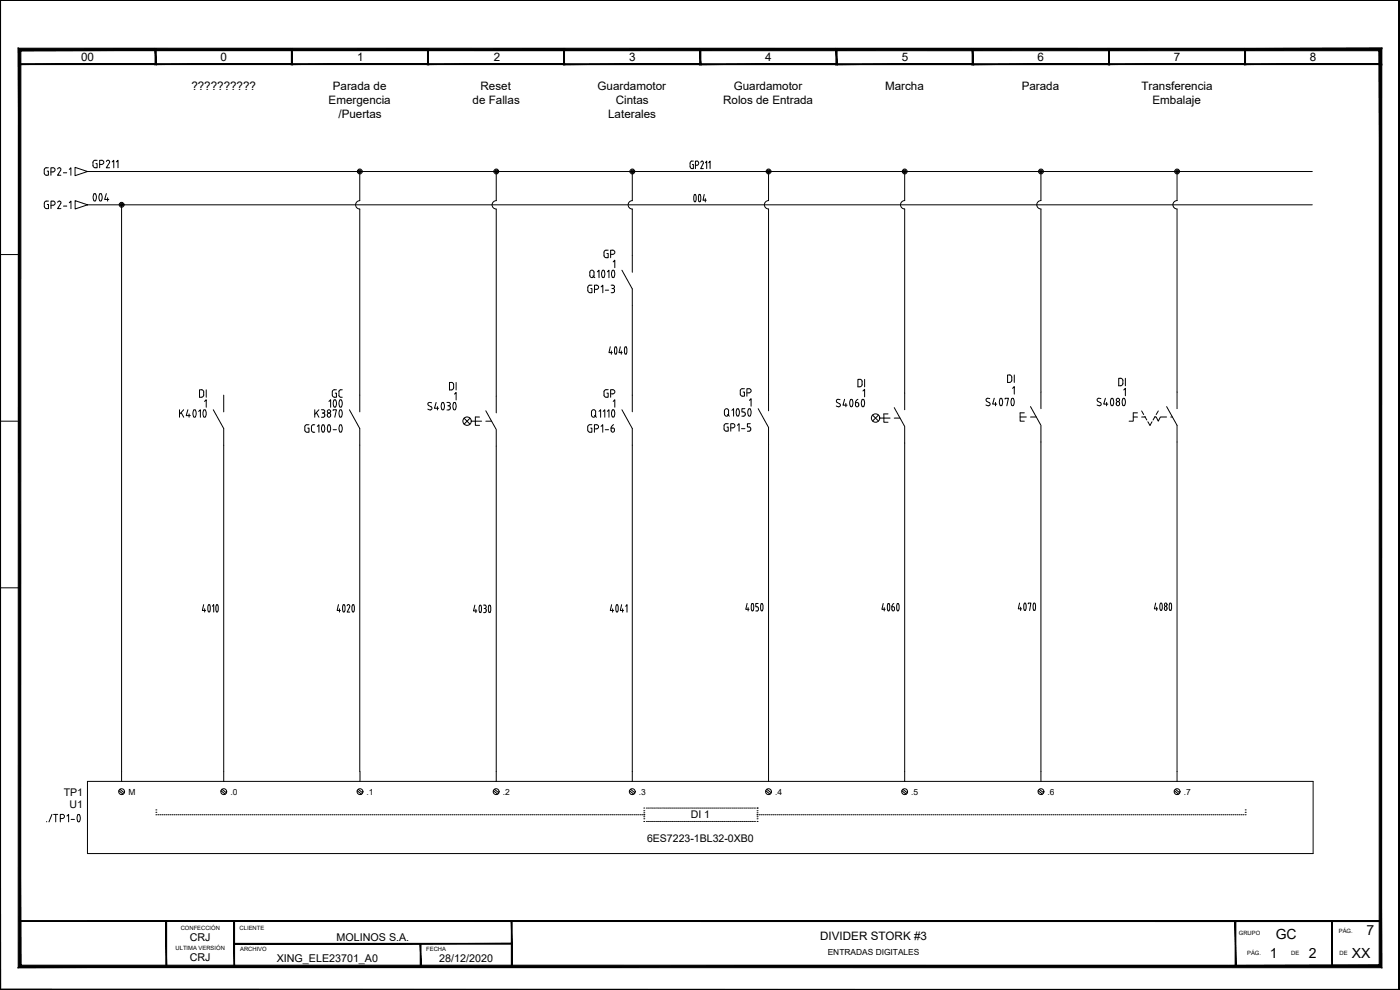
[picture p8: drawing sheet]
<svg xmlns="http://www.w3.org/2000/svg" width="420mm" height="297mm" viewBox="0 0 420 297" stroke-linecap="round" stroke-linejoin="round" font-family="sans-serif">
<g fill="#000" stroke="#000" stroke-width=".3">
<path d="M0 .1h419.9zM0 .1h419.9z"/>
<path d="M5.7 19.4h41.1l-.2-.3zM5.9 19.1h40.7l-40.9 .3zM5.7 14.7v4.7l.2-.3zM5.7 14.7l.2 .3v4.1zM5.7 14.7l.2 .3 40.9-.3zM5.9 15l40.9-.3-.2 .3zM46.8 14.7l-.2 .3 .2 4.4zM46.6 15l.2 4.4-.2-.3z"/>
<path d="M46.6 19.4h41.1l-.2-.3zM46.6 19.4l.2-.3h40.7zM46.6 14.7v4.7l.2-.3zM46.6 14.7l.2 .3v4.1zM46.6 14.7l.2 .3 40.9-.3zM46.8 15l40.9-.3-.2 .3zM87.7 14.7l-.2 .3 .2 4.4zM87.5 15l.2 4.4-.2-.3z"/>
<path d="M87.5 19.4h41.1l-.2-.3zM87.7 19.1h40.7l-40.9 .3zM87.5 14.7v4.7l.2-.3zM87.5 14.7l.2 .3v4.1zM87.5 14.7l.2 .3 40.9-.3zM87.7 15l40.9-.3-.2 .3zM128.6 14.7l-.2 .3 .2 4.4zM128.4 15l.2 4.4-.2-.3z"/>
<path d="M128.3 19.4h41.1l-.2-.3zM128.5 19.1h40.7l-40.9 .3zM128.3 14.7v4.7l.2-.3zM128.3 14.7l.2 .3v4.1zM128.3 14.7l.2 .3 40.9-.3zM128.5 15l40.9-.3-.2 .3zM169.4 14.7l-.2 .3 .2 4.4zM169.2 15l.2 4.4-.2-.3z"/>
<path d="M169.2 19.4h41.1l-.2-.2zM169.2 19.4l.2-.2h40.7zM169.2 14.7v4.7l.2-.2zM169.2 14.7l.2 .3v4.2zM169.2 14.7l.2 .3 40.9-.3zM169.4 15l40.9-.3-.2 .3zM210.3 14.7l-.2 .3 .2 4.4zM210.1 15l.2 4.4-.2-.2z"/>
<path d="M210 19.4h41.2l-.3-.2zM210.3 19.2h40.6l-40.9 .2zM210 14.7v4.7l.3-.2zM210 14.7l.3 .3v4.2zM210 14.7l.3 .3 40.9-.3zM210.3 15l40.9-.3-.3 .3zM251.2 14.7l-.3 .3 .3 4.4zM250.9 15l.3 4.4-.3-.2z"/>
<path d="M250.9 19.4h41.2l-.3-.2zM250.9 19.4l.3-.2h40.6zM250.9 14.7v4.7l.3-.2zM250.9 14.7l.3 .3v4.2zM250.9 14.7l.3 .3 40.9-.3zM251.2 15l40.9-.3-.3 .3zM292.1 14.7l-.3 .3 .3 4.4zM291.8 15l.3 4.4-.3-.2z"/>
<path d="M291.8 19.4h41.1l-.2-.2zM291.8 19.4l.2-.2h40.7zM291.8 14.7v4.7l.2-.2zM291.8 14.7l.2 .3v4.2zM291.8 14.7l.2 .3 40.9-.3zM292 15l40.9-.3-.2 .3zM332.9 14.7l-.2 .3 .2 4.4zM332.7 15l.2 4.4-.2-.2z"/>
<path d="M332.7 19.4h41.1l-.2-.3zM332.9 19.1h40.7l-40.9 .3zM332.7 14.7v4.7l.2-.3zM332.7 14.7l.2 .3v4.1zM332.7 14.7l.2 .3 40.9-.3zM332.9 15l40.9-.3-.2 .3zM373.8 14.7l-.2 .3 .2 4.4zM373.6 15l.2 4.4-.2-.3z"/>
<path d="M373.5 19.4h41.1l-.2-.3zM373.5 19.4l.2-.3h40.7zM373.5 14.7v4.7l.2-.3zM373.5 14.7l.2 .3v4.1zM373.5 14.7l.2 .3 40.9-.3zM373.7 15l40.9-.3-.2 .3zM414.6 14.7l-.2 .3 .2 4.4zM414.4 15l.2 4.4-.2-.3z"/>
<path d="M419.9 .1v296.7zM419.9 .1l.1 296.8zM419.9 .1l.1 296.8z"/>
<path d="M5.8 276.3v.2l408.5-.2zM5.8 276.5l408.5-.2v.2z"/>
<path d="M0 .1v296.9l.2-.2zM0 .1h.2v296.7z"/>
<path d="M5.5 290.3l408.4-.7h-407.7zM5.5 290.3l408.4-.7 .8 .8zM413.9 15.2v274.4l.8 .8zM413.9 15.2l.8-.7v275.9zM6.3 15.2h407.6l.8-.7zM5.5 14.5h409.2l-408.4 .7zM5.5 14.5l.7 275.1 .1-274.4zM5.5 14.5l.7 275.1-.7 .7z"/>
<path d="M49.8 276.4v13.6h.2zM49.8 276.4h.2v13.6z"/>
<path d="M70.2 276.4v13.6h.2zM70.2 276.4h.2v13.6z"/>
<path d="M70.3 283v.3l83.3-.3zM70.3 283.3l83.3-.3v.3z"/>
<path d="M126.1 283.2v6.8h.2zM126.1 283.2h.2v6.8z"/>
<path d="M153.5 276.4v13.7h.2zM153.5 276.4h.2v13.7z"/>
<path d="M370.7 276.4v13.6h.2zM370.7 276.4h.2v13.6z"/>
<path d="M399.7 276.4v13.6h.2zM399.7 276.4h.2v13.6z"/>
<path d="M.2 296.8l419.8 .1zM.2 296.8l419.8 .1-420 .1zM0 297l420-.1zM0 297h420z"/>
</g>
<g fill="none" stroke="#000" stroke-width=".3">
<path d="M0 .1v296.9h420M5.8 19.2h408.5v257.2l-408.5-.1zM414.5 19.3v257.1M14.5 50.3l-.8 .1-.4 .6 .2 1.4 1 .2v-1.3h-.3M15.3 51.6h.6M15.9 51.6a.61 .61 0 0 0 .6-.7 .61 .61 0 0 0-.6-.6h-.6v2.3M17.3 50.7a.5 .5 0 0 1 .7-.3 .5 .5 0 0 1 .2 .7l-.9 1.5h1M19 51.8h1M20.8 50.8l.5-.5v2.3M22.5 50.2l3.8 1.3-3.8 1.2zM26.3 51.5h367.5M28.8 49.1h.3v1.2h-.8l-.4-.6"/>
<path d="M29.1 48.1l-1 .2-.2 1.4M29.9 49.3h.6M30.5 49.3a.61 .61 0 0 0 .7-.6 .61 .61 0 0 0-.7-.6h-.6v2.2M31.9 48.5a.5 .5 0 0 1 .7-.4 .5 .5 0 0 1 .2 .7l-.9 1.5h1M33.7 48.6l.4-.5v2.2M34.9 48.6l.5-.5v2.2M108 51.5v8.7a1.26 1.26 0 0 0-1.3 1.3 1.26 1.26 0 0 0 1.3 1.2v55.9M148.9 51.5v8.7a1.26 1.26 0 0 0-1.2 1.3 1.26 1.26 0 0 0 1.2 1.2v61.2M189.8 51.5v8.7a1.26 1.26 0 0 0-1.3 1.3 1.26 1.26 0 0 0 1.3 1.2v19M207.1 49v1M207.8 49.3h.3v1.3l-.7-.1-.3-.6M208.1 48.3l-.7 .1-.3 .6"/>
<path d="M208.7 49.6h.5a.64 .64 0 0 0 .5-.6 .64 .64 0 0 0-.5-.7h-.5v2.3M210.3 48.7a.43 .43 0 0 1 .6-.3 .43 .43 0 0 1 .1 .7l-.7 1.5h.8M211.7 48.8l.4-.5v2.3M212.7 48.8l.4-.5v2.3M230.7 51.5v8.7a1.26 1.26 0 0 0-1.3 1.2 1.26 1.26 0 0 0 1.3 1.3v60.6M271.5 51.5v8.7a1.26 1.26 0 0 0-1.2 1.2 1.26 1.26 0 0 0 1.2 1.3v60.2M312.4 51.5v8.7a1.26 1.26 0 0 0-1.3 1.2 1.26 1.26 0 0 0 1.3 1.3v59.9M353.3 51.5v8.7a1.26 1.26 0 0 0-1.3 1.2 1.26 1.26 0 0 0 1.3 1.3v59.9M0 76.4h5.8M26.3 61.5h367.5M36.5 61.5v172.9M177.2 81.2l.4-.1 .5 .1 .2 1.5a.62 .62 0 0 1-.7 .6 .62 .62 0 0 1-.6-.6z"/>
<path d="M177.9 82.8l.6 .5M179.3 81.6l.5-.5v2.2M180.8 83.2a1.32 1.32 0 0 1 .4-2.1l.3 .9-.2 1.2M182.3 81.6l.5-.5v2.2M183.8 83.2a1.32 1.32 0 0 1 .4-2.1l.3 .9-.2 1.2M186.6 81.1l3.2 5.6v36.9M67.1 118.6v5M252.1 119.9a.59 .59 0 0 0-.9 0 .59 .59 0 0 0 .1 .9M253.5 119.8l-.5 1.8h1.2M255.2 119.9h.5M255.2 119.9a1.32 1.32 0 0 0 .4 2.1l.4-.9-.3-1.2M257.5 119.8l-.5 .4-.3 .6"/>
<path d="M258.7 119.9h.5M258.7 119.9a1.32 1.32 0 0 0 .4 2.1l.4-.9-.3-1.2M259 117.3l.5-.5v2.3M297 119.6a.59 .59 0 0 0-.8 0 .59 .59 0 0 0 0 .8M298.4 119.5l-.5 1.7h1.2M300.2 119.6l.1-.1a1.31 1.31 0 0 1 .2 2.2 1.29 1.29 0 0 1-.3-2.1zM301.6 119.7v-.2h1l-.4 2.3M303.7 119.6l.1-.1a1.31 1.31 0 0 1 .2 2.2 1.29 1.29 0 0 1-.3-2.1zM303.9 116.5l.5-.5v2.2M0 126.4h5.8M53.9 122.9v2.3M54.4 123.8l.7 1.4"/>
<path d="M55.1 122.9l-1.2 1.4M56.4 122.9l-.5 1.8h1.2M56.7 124.2v1M58.6 123.1l.3 .7-.3 1.3M58.6 123.1l-.1-.1a1.29 1.29 0 0 0-.2 2.2l.3-.1M59.6 123.5l.5-.6v2.3M61.1 123.1l.2-.1a1.29 1.29 0 0 1 .2 2.2 1.32 1.32 0 0 1-.4-2.1zM61.4 120.4l.5-.5v2.3M64 122.9l3.1 5.7v105.8M92.1 127.5h.6M92.1 127.4l-.4 .2-.2 .5v1.2l.6 .4M92.4 128.4h.3v1.3h-.6"/>
<path d="M94 127.5h.5M94 129.7h.5M94.1 127.4l-.6 .6 .1 1.4 .5 .3M95.2 127.9l.5-.4v2.2M96.7 127.6l.1-.1a1.31 1.31 0 0 1 .3 2.1 1.29 1.29 0 0 1-.4-2zM98.5 127.6l.1-.1a1.31 1.31 0 0 1 .3 2.1 1.29 1.29 0 0 1-.4-2zM100 128.9h1M102 127.6l.1-.1a1.31 1.31 0 0 1 .3 2.1 1.29 1.29 0 0 1-.4-2zM104.9 122.9l3.1 5.7v102.9M142.7 126.4h1.8M143.9 125.1h-1.2v2.5h1.2M145.8 123.3l3.1 5.6v105.5"/>
<path d="M145.8 126.4h1.7M178.4 124.7l.6 .5M178.8 123.6v1M178.8 123.5a.62 .62 0 0 0-.7-.6 .62 .62 0 0 0-.6 .6v1.1a.64 .64 0 0 0 .6 .6 .64 .64 0 0 0 .7-.6M179.8 123.4l.5-.5v2.3M181 123.4l.5-.5v2.3M182.3 123.4l.5-.5v2.3M183.8 125.1a1.32 1.32 0 0 1 .4-2.1l.3 .8-.2 1.3M184 120.4l.5-.5v2.3M186.6 122.9l3.2 5.7v105.8M218.3 124.4l.6 .5M218.7 123.3v1"/>
<path d="M218.7 123.2a.62 .62 0 0 0-.7-.6 .62 .62 0 0 0-.6 .6v1.1a.64 .64 0 0 0 .6 .6 .64 .64 0 0 0 .7-.7M219.6 123.1l.6-.5v2.3M221.2 124.7a1.29 1.29 0 0 1 .4-2l.3 .8-.2 1.2M223.5 122.6h-.8v1l.7 .1 .2 .4a.54 .54 0 0 1-.4 .8M224.7 122.7l-.3 .8 .3 1.2M224.7 122.7h.1a1.29 1.29 0 0 1 .4 2M224.9 120.1l.5-.5v2.3M227.5 122.6l3.2 5.7v106.1M251.2 120.8l.7 .3a.56 .56 0 0 1 .2 .8 .56 .56 0 0 1-.9 0l-.2-.1M253.9 121.1v1M256.7 120.8h.5a.57 .57 0 0 1 .5 .8 .57 .57 0 0 1-.9 .2zM261.9 124.6l1.7 1.7"/>
<path d="M263.6 124.6l-1.7 1.7M264 125.4h3.1M266.5 124.2h-1.2v2.5h1.2M268.4 122.3l3.1 5.6v106.5M268.4 125.4h1.7M296.2 120.4l.7 .4a.57 .57 0 0 1 .1 .8 .57 .57 0 0 1-.9 0l-.2-.1M298.8 120.7v1.1M306.2 125.1h1.8M307.4 123.9h-1.2v2.5h1.2M309.3 122l3.1 5.6v106.8M309.3 125.1h1.7M344.5 126.5l.6 1.1 .6-1.1"/>
<path d="M346.6 125.1h.4l.6 1.3 .6-1.3h1.9M346.7 124.9l-.6 1.1M347.6 123.3l-.6 1.1M350.1 122l3.2 5.6v106.8M351.4 125.1h.5M0 176.4h5.8M183.6 181.4l-.4 1.8h1M183.9 182.7v1M185 181.5h.4M185 181.5l-.2 .8 .2 1.2M185.4 181.5a1.43 1.43 0 0 1-.3 2.1l-.1-.1M186.6 181.4l-.4 1.8h1"/>
<path d="M186.9 182.7v1M187.8 181.9l.4-.5v2.3M26.2 234.4h367.9v21.7h-367.9zM35.6 237.2l1.4 1.1M36 236.8l1.3 1.1M66.3 237.2l1.3 1.1M66.6 236.8l1.3 1.1M107.2 237.2l1.3 1.1M107.5 236.8l1.3 1.1M108 231.5v2.9M148.1 237.2l1.3 1.1M148.4 236.8l1.3 1.1"/>
<path d="M188.9 237.2l1.3 1.1M189.2 236.8l1.4 1.1M229.8 237.2l1.3 1.1M230.1 236.8l1.4 1.1M270.6 237.2l1.3 1.1M271 236.8l1.3 1.1M311.6 237.2l1.3 1.1M311.9 236.8l1.3 1.1M352.4 237.2l1.3 1.1M352.7 236.8l1.4 1.1M18.1 245.6h.6M18.7 244.4h-.6v2.2"/>
<path d="M18.7 244.3a.62 .62 0 0 1 .6 .7 .62 .62 0 0 1-.6 .6M20.1 244.8l.5-.4v2.2M21.3 245.9h1.1M23.4 244.5l.1-.1a1.29 1.29 0 0 1 .2 2.2 1.32 1.32 0 0 1-.3-2.1zM46.8 243h.1M46.8 243.7h.1M46.8 244.5h.1M47.4 244.5h.1M48 244.5h.1M48.6 244.5h.1M49.2 244.5h.1M49.8 244.5h.1"/>
<path d="M50.4 244.5h.1M51 244.5h.1M51.6 244.5h.1M52.2 244.5h.1M52.8 244.5h.1M53.4 244.5h.1M54 244.5h.1M54.6 244.5h.1M55.2 244.5h.1M55.8 244.5h.1M56.4 244.5h.1M57 244.5h.1"/>
<path d="M57.6 244.5h.1M58.2 244.5h.1M58.8 244.5h.1M59.4 244.5h.1M60 244.5h.1M60.6 244.5h.1M61.2 244.5h.1M61.8 244.5h.1M62.4 244.5h.1M63 244.5h.1M63.6 244.5h.1M64.2 244.5h.1"/>
<path d="M64.8 244.5h.1M65.4 244.5h.1M66 244.5h.1M66.6 244.5h.1M67.2 244.5h.1M67.8 244.5h.1M68.4 244.5h.1M69 244.5h.1M69.6 244.5h.1M70.2 244.5h.1M70.8 244.5h.1M71.4 244.5h.1"/>
<path d="M72 244.5h.1M72.6 244.5h.1M73.2 244.5h.1M73.8 244.5h.1M74.4 244.5h.1M75 244.5h.1M75.6 244.5h.1M76.2 244.5h.1M76.8 244.5h.1M77.4 244.5h.1M78 244.5h.1M78.6 244.5h.1"/>
<path d="M79.2 244.5h.1M79.8 244.5h.1M80.4 244.5h.1M81 244.5h.1M81.6 244.5h.1M82.2 244.5h.1M82.8 244.5h.1M83.4 244.5h.1M84 244.5h.1M84.6 244.5h.1M85.2 244.5h.1M85.8 244.5h.1"/>
<path d="M86.4 244.5h.1M87 244.5h.1M87.6 244.5h.1M88.2 244.5h.1M88.8 244.5h.1M89.4 244.5h.1M90 244.5h.1M90.6 244.5h.1M91.2 244.5h.1M91.8 244.5h.1M92.4 244.5h.1M93 244.5h.1"/>
<path d="M93.6 244.5h.1M94.2 244.5h.1M94.8 244.5h.1M95.4 244.5h.1M96 244.5h.1M96.6 244.5h.1M97.2 244.5h.1M97.8 244.5h.1M98.4 244.5h.1M99 244.5h.1M99.6 244.5h.1M100.2 244.5h.1"/>
<path d="M100.8 244.5h.1M101.4 244.5h.1M102 244.5h.1M102.6 244.5h.1M103.2 244.5h.1M103.8 244.5h.1M104.4 244.5h.1M105 244.5h.1M105.6 244.5h.1M106.2 244.5h.1M106.8 244.5h.1M107.4 244.5h.1"/>
<path d="M108 244.5h.1M108.6 244.5h.1M109.2 244.5h.1M109.8 244.5h.1M110.4 244.5h.1M111 244.5h.1M111.6 244.5h.1M112.2 244.5h.1M112.8 244.5h.1M113.4 244.5h.1M114 244.5h.1M114.6 244.5h.1"/>
<path d="M115.2 244.5h.1M115.8 244.5h.1M116.4 244.5h.1M117 244.5h.1M117.6 244.5h.1M118.2 244.5h.1M118.8 244.5h.1M119.4 244.5h.1M120 244.5h.1M120.6 244.5h.1M121.2 244.5h.1M121.8 244.5h.1"/>
<path d="M122.4 244.5h.1M123 244.5h.1M123.6 244.5h.1M124.2 244.5h.1M124.8 244.5h.1M125.4 244.5h.1M126 244.5h.1M126.6 244.5h.1M127.2 244.5h.1M127.8 244.5h.1M128.4 244.5h.1M129 244.5h.1"/>
<path d="M129.6 244.5h.1M130.2 244.5h.1M130.8 244.5h.1M131.4 244.5h.1M132 244.5h.1M132.6 244.5h.1M133.2 244.5h.1M133.8 244.5h.1M134.4 244.5h.1M135 244.5h.1M135.6 244.5h.1M136.2 244.5h.1"/>
<path d="M136.8 244.5h.1M137.4 244.5h.1M138 244.5h.1M138.6 244.5h.1M139.2 244.5h.1M139.8 244.5h.1M140.4 244.5h.1M141 244.5h.1M141.6 244.5h.1M142.2 244.5h.1M142.8 244.5h.1M143.4 244.5h.1"/>
<path d="M144 244.5h.1M144.6 244.5h.1M145.2 244.5h.1M145.8 244.5h.1M146.4 244.5h.1M147 244.5h.1M147.6 244.5h.1M148.2 244.5h.1M148.8 244.5h.1M149.4 244.5h.1M150 244.5h.1M150.6 244.5h.1"/>
<path d="M151.2 244.5h.1M151.8 244.5h.1M152.4 244.5h.1M153 244.5h.1M153.6 244.5h.1M154.2 244.5h.1M154.8 244.5h.1M155.4 244.5h.1M156 244.5h.1M156.6 244.5h.1M157.2 244.5h.1M157.8 244.5h.1"/>
<path d="M158.4 244.5h.1M159 244.5h.1M159.6 244.5h.1M160.2 244.5h.1M160.8 244.5h.1M161.4 244.5h.1M162 244.5h.1M162.6 244.5h.1M163.2 244.5h.1M163.8 244.5h.1M164.4 244.5h.1M165 244.5h.1"/>
<path d="M165.6 244.5h.1M166.2 244.5h.1M166.8 244.5h.1M167.4 244.5h.1M168 244.5h.1M168.6 244.5h.1M169.2 244.5h.1M169.8 244.5h.1M170.4 244.5h.1M171 244.5h.1M171.6 244.5h.1M172.2 244.5h.1"/>
<path d="M172.8 244.5h.1M173.4 244.5h.1M174 244.5h.1M174.6 244.5h.1M175.2 244.5h.1M175.8 244.5h.1M176.4 244.5h.1M177 244.5h.1M177.6 244.5h.1M178.2 244.5h.1M178.8 244.5h.1M179.4 244.5h.1"/>
<path d="M180 244.5h.1M180.6 244.5h.1M181.2 244.5h.1M181.8 244.5h.1M182.4 244.5h.1M183 244.5h.1M183.6 244.5h.1M184.2 244.5h.1M184.8 244.5h.1M185.4 244.5h.1M186 244.5h.1M186.6 244.5h.1"/>
<path d="M187.2 244.5h.1M187.8 244.5h.1M188.4 244.5h.1M189 244.5h.1M189.6 244.5h.1M190.2 244.5h.1M190.8 244.5h.1M191.4 244.5h.1M192 244.5h.1M192.6 244.5h.1M193.2 244.5h.1M193.2 246.5h.1"/>
<path d="M193.2 245.7h.1M193.2 245.1h.1M193.2 243.9h.1M193.2 243.3h.1M193.2 242.5h.1M194 246.5h.1M194 242.5h.1M194.6 246.5h.1M194.6 242.5h.1M195.2 246.5h.1M195.2 242.5h.1M195.8 246.5h.1"/>
<path d="M195.8 242.5h.1M196.4 246.5h.1M196.4 242.5h.1M197 246.5h.1M197 242.5h.1M197.6 246.5h.1M197.6 242.5h.1M198.2 246.5h.1M198.2 242.5h.1M198.8 246.5h.1M198.8 242.5h.1M199.4 246.5h.1"/>
<path d="M199.4 242.5h.1M200 246.5h.1M200 242.5h.1M200.6 246.5h.1M200.6 242.5h.1M201.2 246.5h.1M201.2 242.5h.1M201.8 246.5h.1M201.8 242.5h.1M202.4 246.5h.1M202.4 242.5h.1M203 246.5h.1"/>
<path d="M203 242.5h.1M203.6 246.5h.1M203.6 242.5h.1M204.2 246.5h.1M204.2 242.5h.1M204.8 246.5h.1M204.8 242.5h.1M205.4 246.5h.1M205.4 242.5h.1M206 246.5h.1M206 242.5h.1M206.6 246.5h.1"/>
<path d="M206.6 242.5h.1M207.2 246.5h.1M207.2 242.5h.1M207.8 246.5h.1M207.8 242.5h.1M208.4 246.5h.1M208.4 242.5h.1M209 246.5h.1M209 242.5h.1M209.6 246.5h.1M209.6 242.5h.1M210.2 246.5h.1"/>
<path d="M210.2 242.5h.1M210.8 246.5h.1M210.8 242.5h.1M211.4 246.5h.1M211.4 242.5h.1M212 246.5h.1M212 242.5h.1M212.6 246.5h.1M212.6 242.5h.1M213.2 246.5h.1M213.2 242.5h.1M213.8 246.5h.1"/>
<path d="M213.8 242.5h.1M214.4 246.5h.1M214.4 242.5h.1M215 246.5h.1M215 242.5h.1M215.6 246.5h.1M215.6 242.5h.1M216.2 246.5h.1M216.2 242.5h.1M216.8 246.5h.1M216.8 242.5h.1M217.4 246.5h.1"/>
<path d="M217.4 242.5h.1M218 246.5h.1M218 242.5h.1M218.6 246.5h.1M218.6 242.5h.1M219.2 246.5h.1M219.2 242.5h.1M219.8 246.5h.1M219.8 242.5h.1M220.4 246.5h.1M220.4 242.5h.1M221 246.5h.1"/>
<path d="M221 242.5h.1M221.6 246.5h.1M221.6 242.5h.1M222.2 246.5h.1M222.2 242.5h.1M222.8 246.5h.1M222.8 242.5h.1M223.4 246.5h.1M223.4 242.5h.1M224 246.5h.1M224 242.5h.1M224.6 246.5h.1"/>
<path d="M224.6 242.5h.1M225.2 246.5h.1M225.2 242.5h.1M225.8 246.5h.1M225.8 242.5h.1M226.4 246.5h.1M226.4 242.5h.1M227.2 244.5h.1M227.2 242.5h.1M227.2 243.3h.1M227.2 243.9h.1M227.2 245.1h.1"/>
<path d="M227.2 245.7h.1M227.2 246.5h.1M227.9 244.5h.1M228.5 244.5h.1M229 244.5h.1M229.7 244.5h.1M230.3 244.5h.1M230.8 244.5h.1M231.5 244.5h.1M232.1 244.5h.1M232.6 244.5h.1M233.3 244.5h.1"/>
<path d="M233.8 244.5h.1M234.4 244.5h.1M235.1 244.5h.1M235.6 244.5h.1M236.2 244.5h.1M236.9 244.5h.1M237.4 244.5h.1M238 244.5h.1M238.7 244.5h.1M239.2 244.5h.1M239.8 244.5h.1M240.5 244.5h.1"/>
<path d="M241 244.5h.1M241.6 244.5h.1M242.3 244.5h.1M242.8 244.5h.1M243.4 244.5h.1M244.1 244.5h.1M244.6 244.5h.1M245.3 244.5h.1M245.9 244.5h.1M246.4 244.5h.1M247.1 244.5h.1M247.6 244.5h.1"/>
<path d="M248.2 244.5h.1M248.9 244.5h.1M249.4 244.5h.1M250 244.5h.1M250.7 244.5h.1M251.2 244.5h.1M251.8 244.5h.1M252.5 244.5h.1M253 244.5h.1M253.6 244.5h.1M254.3 244.5h.1M254.8 244.5h.1"/>
<path d="M255.4 244.5h.1M256.1 244.5h.1M256.6 244.5h.1M257.2 244.5h.1M257.9 244.5h.1M258.4 244.5h.1M259 244.5h.1M259.7 244.5h.1M260.2 244.5h.1M260.9 244.5h.1M261.5 244.5h.1M262 244.5h.1"/>
<path d="M262.7 244.5h.1M263.2 244.5h.1M263.8 244.5h.1M264.5 244.5h.1M265 244.5h.1M265.6 244.5h.1M266.3 244.5h.1M266.8 244.5h.1M267.4 244.5h.1M268.1 244.5h.1M268.6 244.5h.1M269.2 244.5h.1"/>
<path d="M269.9 244.5h.1M270.4 244.5h.1M271 244.5h.1M271.7 244.5h.1M272.2 244.5h.1M272.8 244.5h.1M273.5 244.5h.1M274 244.5h.1M274.6 244.5h.1M275.3 244.5h.1M275.8 244.5h.1M276.5 244.5h.1"/>
<path d="M277.1 244.5h.1M277.6 244.5h.1M278.3 244.5h.1M278.8 244.5h.1M279.4 244.5h.1M280.1 244.5h.1M280.6 244.5h.1M281.2 244.5h.1M281.9 244.5h.1M282.4 244.5h.1M283 244.5h.1M283.7 244.5h.1"/>
<path d="M284.2 244.5h.1M284.8 244.5h.1M285.5 244.5h.1M286 244.5h.1M286.6 244.5h.1M287.3 244.5h.1M287.8 244.5h.1M288.4 244.5h.1M289.1 244.5h.1M289.6 244.5h.1M290.2 244.5h.1M290.9 244.5h.1"/>
<path d="M291.4 244.5h.1M292.1 244.5h.1M292.7 244.5h.1M293.2 244.5h.1M293.9 244.5h.1M294.4 244.5h.1M295 244.5h.1M295.7 244.5h.1M296.2 244.5h.1M296.8 244.5h.1M297.5 244.5h.1M298 244.5h.1"/>
<path d="M298.6 244.5h.1M299.3 244.5h.1M299.8 244.5h.1M300.4 244.5h.1M301.1 244.5h.1M301.6 244.5h.1M302.2 244.5h.1M302.9 244.5h.1M303.4 244.5h.1M304 244.5h.1M304.7 244.5h.1M305.2 244.5h.1"/>
<path d="M305.8 244.5h.1M306.5 244.5h.1M307 244.5h.1M307.6 244.5h.1M308.3 244.5h.1M308.8 244.5h.1M309.5 244.5h.1M310 244.5h.1M310.6 244.5h.1M311.3 244.5h.1M311.8 244.5h.1M312.4 244.5h.1"/>
<path d="M313.1 244.5h.1M313.6 244.5h.1M314.2 244.5h.1M314.9 244.5h.1M315.4 244.5h.1M316 244.5h.1M316.7 244.5h.1M317.2 244.5h.1M317.8 244.5h.1M318.5 244.5h.1M319 244.5h.1M319.6 244.5h.1"/>
<path d="M320.3 244.5h.1M320.8 244.5h.1M321.4 244.5h.1M322.1 244.5h.1M322.6 244.5h.1M323.2 244.5h.1M323.8 244.5h.1M324.4 244.5h.1M325.1 244.5h.1M325.6 244.5h.1M326.2 244.5h.1M326.9 244.5h.1"/>
<path d="M327.4 244.5h.1M328 244.5h.1M328.7 244.5h.1M329.2 244.5h.1M329.8 244.5h.1M330.5 244.5h.1M331 244.5h.1M331.6 244.5h.1M332.3 244.5h.1M332.8 244.5h.1M333.4 244.5h.1M334.1 244.5h.1"/>
<path d="M334.6 244.5h.1M335.2 244.5h.1M335.9 244.5h.1M336.4 244.5h.1M337 244.5h.1M337.7 244.5h.1M338.2 244.5h.1M338.8 244.5h.1M339.4 244.5h.1M340 244.5h.1M340.7 244.5h.1M341.2 244.5h.1"/>
<path d="M341.8 244.5h.1M342.5 244.5h.1M343 244.5h.1M343.6 244.5h.1M344.3 244.5h.1M344.8 244.5h.1M345.4 244.5h.1M346.1 244.5h.1M346.6 244.5h.1M347.2 244.5h.1M347.9 244.5h.1M348.4 244.5h.1"/>
<path d="M349 244.5h.1M349.7 244.5h.1M350.2 244.5h.1M350.8 244.5h.1M351.5 244.5h.1M352 244.5h.1M352.6 244.5h.1M353.3 244.5h.1M353.8 244.5h.1M354.4 244.5h.1M355 244.5h.1M355.6 244.5h.1"/>
<path d="M356.2 244.5h.1M356.8 244.5h.1M357.4 244.5h.1M358.1 244.5h.1M358.6 244.5h.1M359.2 244.5h.1M359.9 244.5h.1M360.4 244.5h.1M361 244.5h.1M361.7 244.5h.1M362.2 244.5h.1M362.8 244.5h.1"/>
<path d="M363.5 244.5h.1M364 244.5h.1M364.6 244.5h.1M365.3 244.5h.1M365.8 244.5h.1M366.4 244.5h.1M367.1 244.5h.1M367.6 244.5h.1M368.2 244.5h.1M368.9 244.5h.1M369.4 244.5h.1M370 244.5h.1"/>
<path d="M370.6 244.5h.1M371.2 244.5h.1M371.8 244.5h.1M372.4 244.5h.1M373 244.5h.1M373.7 243h.1M373.7 243.7h.1M373.7 244.5h.1M5.8 276.4h44.1v13.6h-44.1z"/>
<circle cx="108" cy="51.5" r=".73"/>
<circle cx="108" cy="51.5" r=".46"/>
<circle cx="108" cy="51.5" r=".22"/>
<circle cx="148.9" cy="51.5" r=".73"/>
<circle cx="148.9" cy="51.5" r=".46"/>
<circle cx="148.9" cy="51.5" r=".22"/>
<circle cx="189.8" cy="51.5" r=".73"/>
<circle cx="189.8" cy="51.5" r=".46"/>
<circle cx="189.8" cy="51.5" r=".22"/>
<circle cx="230.7" cy="51.5" r=".73"/>
<circle cx="230.7" cy="51.5" r=".46"/>
<circle cx="230.7" cy="51.5" r=".22"/>
<circle cx="271.5" cy="51.5" r=".73"/>
<circle cx="271.5" cy="51.5" r=".46"/>
<circle cx="271.5" cy="51.5" r=".22"/>
<circle cx="312.4" cy="51.5" r=".73"/>
<circle cx="312.4" cy="51.5" r=".46"/>
<circle cx="312.4" cy="51.5" r=".22"/>
<circle cx="353.3" cy="51.5" r=".73"/>
<circle cx="353.3" cy="51.5" r=".46"/>
<circle cx="353.3" cy="51.5" r=".22"/>
<circle cx="262.8" cy="125.4" r="1.26"/>
<circle cx="36.5" cy="237.5" r=".88"/>
<circle cx="67.2" cy="237.5" r=".88"/>
<circle cx="108" cy="237.5" r=".88"/>
<circle cx="148.9" cy="237.5" r=".88"/>
<circle cx="189.7" cy="237.5" r=".88"/>
<circle cx="230.6" cy="237.5" r=".88"/>
<circle cx="271.5" cy="237.5" r=".88"/>
<circle cx="312.4" cy="237.5" r=".88"/>
<circle cx="353.3" cy="237.5" r=".88"/>
</g>
<text font-size="8.4" x="326.7" y="124.2">S4080</text>
<g font-size="7.9">
<text x="23.6" y="62.4">004</text>
<text x="95.6" y="124.5">100</text>
<text x="125.9" y="125.2">S4030</text>
</g>
<g font-size="7.1">
<text x="203.9" y="62.4">004</text>
<text x="58.2" y="185.6">4010</text>
<text x="98.4" y="185.6">4020</text>
<text x="221.2" y="185.2">4050</text>
<text x="262.1" y="185.2">4060</text>
</g>
<g font-size="6.6">
<text x="180.3" y="107.9">4040</text>
<text x="139.3" y="185.6">4030</text>
<text x="303" y="184.9">4070</text>
<text x="344" y="184.9">4080</text>
</g>
<text font-size="5.7" x="179.9" y="78.7">GP</text>
<g font-size="5.3">
<text x="12" y="63.9">GP2-1</text>
<text x="175.3" y="88.9">GP1-3</text>
<text x="133.7" y="118.2">DI</text>
<text x="220.8" y="119.9">GP</text>
<text x="256.1" y="117.1">DI</text>
<text x="305.2" y="116.1" transform="rotate(-90 305.2 116.1)">DI</text>
<text x="338.7" y="117.1" transform="rotate(-90 338.7 117.1)">DI</text>
<text x="62.8" y="120.3" transform="rotate(-90 62.8 120.3)">DI</text>
<text x="98.4" y="120.3">GC</text>
<text x="179.9" y="120.3">GP</text>
<text x="175" y="130.9">GP1-6</text>
<text x="215.9" y="130.5">GP1-5</text>
</g>
<text font-size="4.9" x="16.6" y="248" transform="rotate(-90 16.6 248)">./</text>
<g font-size="4.2">
<text x="382.9" y="281.6">GC</text>
<text x="410.1" y="280.7">7</text>
<text x="381.1" y="287.5">1</text>
<text x="392.8" y="287.5">2</text>
<text x="405.7" y="287.5">XX</text>
</g>
<g font-size="3.5">
<text x="24.3" y="18.4">00</text>
<text x="66.2" y="18.4">0</text>
<text x="107.2" y="18.4">1</text>
<text x="148.2" y="18.4">2</text>
<text x="188.8" y="18.4">3</text>
<text x="229.7" y="18.4">4</text>
<text x="270.6" y="18.4">5</text>
<text x="311.4" y="18.4">6</text>
<text x="352.3" y="18.4">7</text>
<text x="393.1" y="18.4">8</text>
<text x="57.4" y="27.1">??????????</text>
<text x="99.9" y="27">Parada de</text>
<text x="144.2" y="27">Reset</text>
<text x="179.3" y="27.1">Guardamotor</text>
<text x="220.2" y="27.1">Guardamotor</text>
<text x="265.6" y="27">Marcha</text>
<text x="306.6" y="27">Parada</text>
<text x="342.6" y="27.1">Transferencia</text>
<text x="98.6" y="31.2">Emergencia</text>
<text x="101.6" y="35.4">/Puertas</text>
<text x="141.8" y="31.2">de Fallas</text>
<text x="182.5" y="35.5">Laterales</text>
<text x="184.8" y="31.3">Cintas</text>
<text x="217" y="31.2">Rolos de Entrada</text>
<text x="345.9" y="31.2">Embalaje</text>
<text x="246.2" y="282.1">DIVIDER STORK #3</text>
</g>
<g font-size="3.2">
<text x="19.2" y="238.8">TP1</text>
<text x="20.9" y="242.5">U1</text>
<text x="207.3" y="245.5">DI 1</text>
<text x="194.2" y="252.6">6ES7223-1BL32-0XB0</text>
<text x="57" y="282.3">CRJ</text>
<text x="101" y="282.3">MOLINOS S.A.</text>
<text x="57" y="288.3">CRJ</text>
<text x="83" y="288.6">XING_ELE23701_A0</text>
<text x="131.8" y="288.6">28/12/2020</text>
</g>
<g font-size="2.5">
<text x="38.5" y="238.5">M</text>
<text x="69.1" y="238.5">.0</text>
<text x="110" y="238.5">.1</text>
<text x="150.9" y="238.5">.2</text>
<text x="191.7" y="238.5">.3</text>
<text x="232.6" y="238.5">.4</text>
<text x="273.5" y="238.5">.5</text>
<text x="314.4" y="238.5">.6</text>
<text x="355.2" y="238.5">.7</text>
<text x="248.4" y="286.6">ENTRADAS DIGITALES</text>
</g>
<g font-size="1.8">
<text x="54.2" y="279">CONFECCIÓN</text>
<text x="71.9" y="279">CLIENTE</text>
<text x="371.8" y="280.6">GRUPO</text>
<text x="401.8" y="279.8">PÁG.</text>
<text x="52.7" y="285">ULTIMA VERSIÓN</text>
<text x="72.1" y="285.3">ARCHIVO</text>
<text x="127.9" y="285.3">FECHA</text>
<text x="374.3" y="286.6">PÁG.</text>
<text x="387.5" y="286.6">DE</text>
<text x="402" y="286.6">DE</text>
</g>
</svg>
